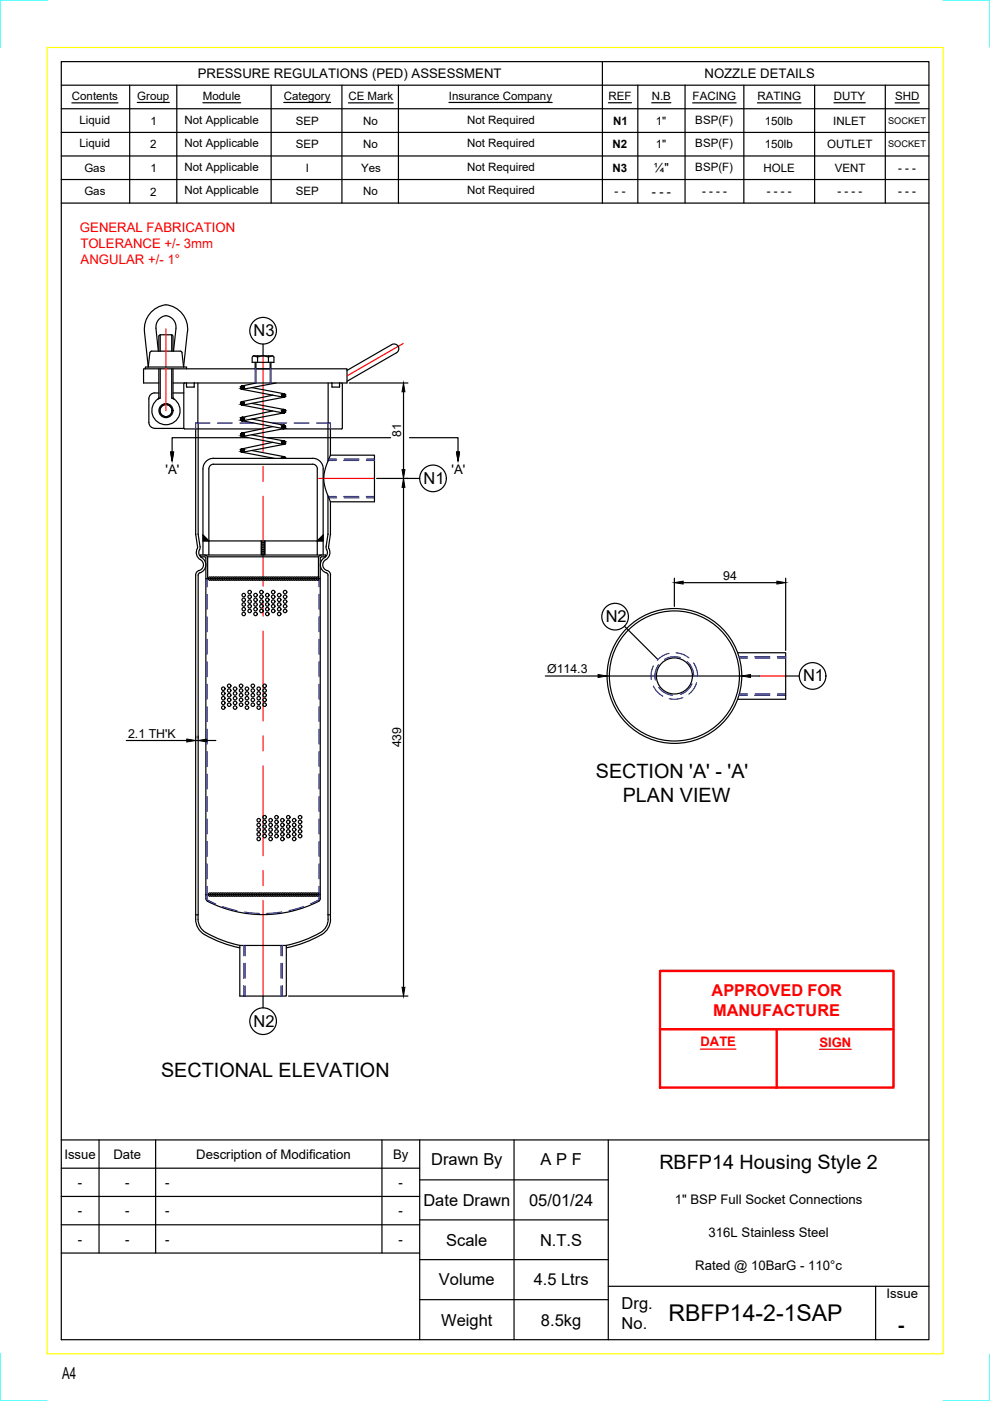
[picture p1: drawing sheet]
<svg xmlns="http://www.w3.org/2000/svg" width="210mm" height="297mm" viewBox="0 0 210 297" stroke-linecap="round" stroke-linejoin="round" font-family="sans-serif">
<!-- layer: ZDRG-SHT -->
<g fill="none" stroke="#000" stroke-width=".25">
<path d="M13 13.1h184v270.9h-184zM13 18.1h184M27.5 18.1v25M37.5 18.1v25M57.5 18.1v25M72.5 18.1v25M84.5 18.1v25M127.7 13.1v30M135.2 18.1v25M145.2 18.1v25M157.7 18.1v25M172.7 18.1v25"/>
<path d="M187.7 18.1v25M13 23.1h184M13 28.1h184M13 33.1h184M13 38.1h184M13 43.1h184M13 259.7h76M13 253.7h76M13 247.7h76M13 241.7h184M21 241.7v24M33 241.7v24"/>
<path d="M81 241.7v24M89 241.7v42.3M89 258.6h40M89 250.2h40M109 241.7v42.3M129 241.7v42.3M13 265.7h76M89 267.1h40M89 275.6h40M129 272.7h68M185.7 272.7v11.3"/>
</g>
<path d="M10 .1h-10v10M200 .1h10v10M0 287v10h10M210 287v10h-10" fill="none" stroke="#0ff" stroke-width=".25"/>
<path d="M10 10.1h190v276.9h-190z" fill="none" stroke="#ff0" stroke-width=".25"/>
<!-- layer: Text -->
<g fill="none" stroke="#000" stroke-width=".25">
<path d="M15.2 21.8h9.8M29.1 21.7h6.8M43 21.8h8M60.2 21.7h9.9M73.9 21.8h9.5M95.2 21.7h21.9M129 21.8h4.9M138.2 21.8h4M146.9 21.8h9.2M160.6 21.8h9.2M176.8 21.8h6.7M189.8 21.8h5.1"/>
<path d="M55.8 72.9v2.5M36.2 95.8h.6l-.3 1.9zM52.6 92.8h-16.1v3M56.6 92.8h26.2M86.8 92.8h10.3v3M96.8 95.8h.6l-.3 1.9zM86.5 101.4h2.5M132.4 132.8l7.1 7M166.6 143.3h2.9M55.8 211.2v2.5"/>
<circle cx="55.8" cy="70.1" r="2.83"/>
<circle cx="91.8" cy="101.4" r="2.83"/>
<circle cx="130.4" cy="130.7" r="2.83"/>
<circle cx="172.3" cy="143.3" r="2.83"/>
<circle cx="55.8" cy="216.5" r="2.83"/>
</g>
<!-- layer: Allied -->
<path d="M139.9 205.9h49.5v24.7h-49.5zM139.9 218.2h49.5M164.7 218.2v12.4" fill="none" stroke="#f00" stroke-width=".51"/>
<path d="M148.5 222.4h7.5M173.7 222.5h6.8" fill="none" stroke="#f00" stroke-width=".25"/>
<!-- layer: 0 -->
<g fill="none" stroke="#000" stroke-width=".25">
<path d="M30.8 78.2v-.4h8.8v.4M31.8 74.8l.4-.3h6.2l.2 .3 .3 3 .8-7.5a5.1 5.1 0 0 0-4.5-5.7 5.2 5.2 0 0 0-4.6 5.7l.8 7.5 .4-3M33.6 74.5l-.5-4.9a2.25 2.25 0 0 1 2.6-2.5 2.43 2.43 0 0 1 1.6 2.5l-.5 4.9M33.7 78.2v6.1M34 78.2v6.2l-.5 .2M34 71v3.5M36.4 78.2v6.2l.5 .2M36.4 71v3.5M36.4 71h-2.5l-.2 .2v3.3M36.4 71l.3 .2v3.3M36.7 78.2v6.1l.2 .3M53.7 75.4h4.1l.3 .3v1.1h-4.6v-1.1z"/>
<path d="M53.7 75.4a1.71 1.71 0 0 0 1.8 .1h.6a1.71 1.71 0 0 0 1.7-.1M54.1 76.8v1.4h3.3v-1.4M54.3 76.8v1.4M54.6 75.4v1.4M56.9 75.4v1.4M57.3 76.8v1.4M83 73.1l-9.4 5.4M83.1 73.1a1.01 1.01 0 0 1 1.3 .3 1.01 1.01 0 0 1-.3 1.4M84 74.8l-10.4 6M31.6 89.6a1.26 1.26 0 0 0 1.2 1.2M32.8 83.3h.9M32.8 90.8h6.2"/>
<path d="M32.8 83.3a1.26 1.26 0 0 0-1.2 1.3v5M33.7 81.2h-3.3v-3h43.2v3h-1.1M33.7 84.3v.1a3 3 0 0 0-.9 4.5 3 3 0 0 0 4.5 .2 3 3 0 0 0-.4-4.5M36.7 81.2h35.8l.1 .1v9.5l-.1 .1h-12.7M36.7 83.3h2.3M39 90.8l16.5 .1M39.1 81.2l-.1 .1v9.5M39.5 81.2v.8M39.6 82h1.6M41.2 81.2v.8M41.5 90.9v22.3l.4 2.8M42 81.2v8.5"/>
<path d="M42 89.7v23.6l.4 2.8a1.54 1.54 0 0 0 .7 2.4 1.82 1.82 0 0 1-.9 3.1l-.2 .3v72.1h-.5M53.4 82.2l6.8 1.3M53.4 85.5l6.8 1.3M53.4 88.8l6.8 1.3M53.4 92.2l6.8 1.3M53.4 95.5l6.8 1.3M54.3 81.2l-2.8 .6M57.8 90.5l-6.4 1.3h.1M57.8 83.8l-6.4 1.3 .1 .1M57.8 87.1l-6.4 1.4M57.8 93.8l-6.4 1.4M58.5 81.2l-7.1 1.4 8.8 1.6-8.8 1.7 8.8 1.7-8.8 1.6 8.6 1.7"/>
<path d="M59.8 97.2a.37 .37 0 0 1 .4-.4 .37 .37 0 0 1 .3 .4M60.2 90.9l-8.8 1.6 8.8 1.7-8.8 1.7 6.8 1.3M69.5 89.7v8.1M69.6 81.2v8.5M70.1 96.5h9.3v9.9h-9.3M70.1 96.5a9.3 9.3 0 0 0-1 7.6l1 2.3M70.1 90.9v5.6M70.3 81.2l.1 .8M70.4 82l1.5 .1M72 81.2v.8M72.1 81.2h-.1M41.9 116a2.05 2.05 0 0 0 .9 2.9 1.26 1.26 0 0 1-.6 2.1"/>
<path d="M43 117.7v-18.3a2.25 2.25 0 0 1 2.3-2.2h21a2.22 2.22 0 0 1 2.2 2.2v18.3M43 114.7h25.5M43 113.4l1.3 1.3M43.4 117.7h24.8M44 118.1h23.6M44.3 117.7v-18.3a.97 .97 0 0 1 1-1h21a1.01 1.01 0 0 1 1 1v18.3M55.4 114.7v3M55.4 114.7a.37 .37 0 0 0 .4 .3 .37 .37 0 0 0 .4-.3M55.4 115a.37 .37 0 0 0 .4 .4 .37 .37 0 0 0 .4-.4M55.4 115.4a.37 .37 0 0 0 .4 .4 .37 .37 0 0 0 .4-.4M55.4 115.8a.37 .37 0 0 0 .4 .4 .37 .37 0 0 0 .4-.4M55.4 116.2a.37 .37 0 0 0 .4 .4 .37 .37 0 0 0 .4-.4"/>
<path d="M55.4 116.5a.37 .37 0 0 0 .4 .4 .37 .37 0 0 0 .4-.4M55.4 116.9a.37 .37 0 0 0 .4 .4 .37 .37 0 0 0 .4-.4M55.4 117.3a.37 .37 0 0 0 .4 .4 .37 .37 0 0 0 .4-.4M56.2 114.7v3M68.5 113.4l-1.2 1.3M69.5 105.1l.1 8.1-.5 2.9a1.54 1.54 0 0 1-.6 2.4 1.82 1.82 0 0 0 .9 3.1l.2 .3v73M69.7 116.3a1.86 1.86 0 0 1-.9 2.6 1.33 1.33 0 0 0-.3 1.4 1.33 1.33 0 0 0 1.2 .8l.3 .5 .1 .3v73a4 4 0 0 1-2.7 3.7 25 25 0 0 1-6.7 2.4M70 113.4l-.3 2.9M70.1 106.4v7M42.2 121a1.01 1.01 0 0 0-.7 .9v73a3.8 3.8 0 0 0 1.9 3.3M43.6 122.7v67M44 122.7v-4.6l-.4-.4h-1.1v.4h.9l.2 .2v4.4h24.3v-4.4l.3-.2h.8v-.4h-1.1l-.4 .5v4.5"/>
<path d="M44.5 122.3a.37 .37 0 0 0-.3 .4 .37 .37 0 0 0 .3 .3M44.9 122.3a.37 .37 0 0 0-.4 .4 .37 .37 0 0 0 .4 .3M45.3 122.3a.37 .37 0 0 0-.4 .4 .37 .37 0 0 0 .4 .3M45.7 122.3a.37 .37 0 0 0-.4 .4 .37 .37 0 0 0 .4 .3M46 122.3a.37 .37 0 0 0-.3 .4 .37 .37 0 0 0 .3 .3M46.4 122.3a.37 .37 0 0 0-.4 .4 .37 .37 0 0 0 .4 .3M46.8 122.3a.37 .37 0 0 0-.4 .4 .37 .37 0 0 0 .4 .3M47.2 122.3a.37 .37 0 0 0-.4 .4 .37 .37 0 0 0 .4 .3M47.5 122.3a.37 .37 0 0 0-.3 .4 .37 .37 0 0 0 .3 .3M47.9 122.3a.37 .37 0 0 0-.4 .4 .37 .37 0 0 0 .4 .3M48.3 122.3a.37 .37 0 0 0-.4 .4 .37 .37 0 0 0 .4 .3M48.7 122.3a.37 .37 0 0 0-.4 .4 .37 .37 0 0 0 .4 .3"/>
<path d="M49 122.3a.37 .37 0 0 0-.3 .4 .37 .37 0 0 0 .3 .3M49.4 122.3a.37 .37 0 0 0-.4 .4 .37 .37 0 0 0 .4 .3M49.8 122.3a.37 .37 0 0 0-.4 .4 .37 .37 0 0 0 .4 .3M50.2 122.3a.37 .37 0 0 0-.4 .4 .37 .37 0 0 0 .4 .3M50.5 122.3a.37 .37 0 0 0-.3 .4 .37 .37 0 0 0 .3 .3M50.9 122.3a.37 .37 0 0 0-.4 .4 .37 .37 0 0 0 .4 .3M51.3 122.3a.37 .37 0 0 0-.4 .4 .37 .37 0 0 0 .4 .3M51.7 122.3a.37 .37 0 0 0-.4 .4 .37 .37 0 0 0 .4 .3M52 122.3a.37 .37 0 0 0-.3 .4 .37 .37 0 0 0 .3 .3M52.4 122.3a.37 .37 0 0 0-.4 .4 .37 .37 0 0 0 .4 .3M52.8 122.3a.37 .37 0 0 0-.4 .4 .37 .37 0 0 0 .4 .3M53.2 122.3a.37 .37 0 0 0-.4 .4 .37 .37 0 0 0 .4 .3"/>
<path d="M53.5 122.3a.37 .37 0 0 0-.3 .4 .37 .37 0 0 0 .3 .3M53.9 122.3a.37 .37 0 0 0-.4 .4 .37 .37 0 0 0 .4 .3M54.3 122.3a.37 .37 0 0 0-.4 .4 .37 .37 0 0 0 .4 .3M54.7 122.3a.37 .37 0 0 0-.4 .4 .37 .37 0 0 0 .4 .3M55 122.3a.37 .37 0 0 0-.3 .4 .37 .37 0 0 0 .3 .3M55.4 122.3a.37 .37 0 0 0-.4 .4 .37 .37 0 0 0 .4 .3M55.8 122.3a.37 .37 0 0 0-.4 .4 .37 .37 0 0 0 .4 .3M56.2 122.3a.37 .37 0 0 0-.4 .4 .37 .37 0 0 0 .4 .3M56.5 122.3a.37 .37 0 0 0-.3 .4 .37 .37 0 0 0 .3 .3M56.9 122.3a.37 .37 0 0 0-.4 .4 .37 .37 0 0 0 .4 .3M57.3 122.3a.37 .37 0 0 0-.4 .4 .37 .37 0 0 0 .4 .3M57.7 122.3a.37 .37 0 0 0-.4 .4 .37 .37 0 0 0 .4 .3"/>
<path d="M58 122.3a.37 .37 0 0 0-.3 .4 .37 .37 0 0 0 .3 .3M58.4 122.3a.37 .37 0 0 0-.4 .4 .37 .37 0 0 0 .4 .3M58.8 122.3a.37 .37 0 0 0-.4 .4 .37 .37 0 0 0 .4 .3M59.2 122.3a.37 .37 0 0 0-.4 .4 .37 .37 0 0 0 .4 .3M59.5 122.3a.37 .37 0 0 0-.3 .4 .37 .37 0 0 0 .3 .3M59.9 122.3a.37 .37 0 0 0-.4 .4 .37 .37 0 0 0 .4 .3M60.3 122.3a.37 .37 0 0 0-.4 .4 .37 .37 0 0 0 .4 .3M60.7 122.3a.37 .37 0 0 0-.4 .4 .37 .37 0 0 0 .4 .3M61 122.3a.37 .37 0 0 0-.3 .4 .37 .37 0 0 0 .3 .3M61.4 122.3a.37 .37 0 0 0-.4 .4 .37 .37 0 0 0 .4 .3M61.8 122.3a.37 .37 0 0 0-.4 .4 .37 .37 0 0 0 .4 .3M62.2 122.3a.37 .37 0 0 0-.4 .4 .37 .37 0 0 0 .4 .3"/>
<path d="M62.5 122.3a.37 .37 0 0 0-.3 .4 .37 .37 0 0 0 .3 .3M62.9 122.3a.37 .37 0 0 0-.4 .4 .37 .37 0 0 0 .4 .3M63.3 122.3a.37 .37 0 0 0-.4 .4 .37 .37 0 0 0 .4 .3M63.7 122.3a.37 .37 0 0 0-.4 .4 .37 .37 0 0 0 .4 .3M64 122.3a.37 .37 0 0 0-.3 .4 .37 .37 0 0 0 .3 .3M64.4 122.3a.37 .37 0 0 0-.4 .4 .37 .37 0 0 0 .4 .3M64.8 122.3a.37 .37 0 0 0-.4 .4 .37 .37 0 0 0 .4 .3M65.2 122.3a.37 .37 0 0 0-.4 .4 .37 .37 0 0 0 .4 .3M65.5 122.3a.37 .37 0 0 0-.3 .4 .37 .37 0 0 0 .3 .3M65.9 122.3a.37 .37 0 0 0-.4 .4 .37 .37 0 0 0 .4 .3M66.3 122.3a.37 .37 0 0 0-.4 .4 .37 .37 0 0 0 .4 .3M66.7 122.3a.37 .37 0 0 0-.4 .4 .37 .37 0 0 0 .4 .3"/>
<path d="M67 122.3a.37 .37 0 0 0-.3 .4 .37 .37 0 0 0 .3 .3M67.4 122.3a.37 .37 0 0 0-.4 .4 .37 .37 0 0 0 .4 .3M67.7 122.3l-.3 .4 .3 .3M67.9 122.7v67M156.4 138.4h10.2v9.9h-10.2M42 194a3.7 3.7 0 0 0 2.4 4.1 24.5 24.5 0 0 0 6.4 2.3M43.4 198.2a25 25 0 0 0 7.4 2.8M43.6 189.7h24.3M43.6 189.7v.8M44.5 189.3a.37 .37 0 0 0-.3 .4 .37 .37 0 0 0 .3 .3M44.9 189.3a.37 .37 0 0 0-.4 .4 .37 .37 0 0 0 .4 .3M45.3 189.3a.37 .37 0 0 0-.4 .4 .37 .37 0 0 0 .4 .3"/>
<path d="M45.7 189.3a.37 .37 0 0 0-.4 .4 .37 .37 0 0 0 .4 .3M46 189.3a.37 .37 0 0 0-.3 .4 .37 .37 0 0 0 .3 .3M46.4 189.3a.37 .37 0 0 0-.4 .4 .37 .37 0 0 0 .4 .3M46.8 189.3a.37 .37 0 0 0-.4 .4 .37 .37 0 0 0 .4 .3M47.2 189.3a.37 .37 0 0 0-.4 .4 .37 .37 0 0 0 .4 .3M47.5 189.3a.37 .37 0 0 0-.3 .4 .37 .37 0 0 0 .3 .3M47.9 189.3a.37 .37 0 0 0-.4 .4 .37 .37 0 0 0 .4 .3M48.3 189.3a.37 .37 0 0 0-.4 .4 .37 .37 0 0 0 .4 .3M48.7 189.3a.37 .37 0 0 0-.4 .4 .37 .37 0 0 0 .4 .3M49 189.3a.37 .37 0 0 0-.3 .4 .37 .37 0 0 0 .3 .3M49.4 189.3a.37 .37 0 0 0-.4 .4 .37 .37 0 0 0 .4 .3M49.8 189.3a.37 .37 0 0 0-.4 .4 .37 .37 0 0 0 .4 .3"/>
<path d="M50.2 189.3a.37 .37 0 0 0-.4 .4 .37 .37 0 0 0 .4 .3M50.5 189.3a.37 .37 0 0 0-.3 .4 .37 .37 0 0 0 .3 .3M50.9 189.3a.37 .37 0 0 0-.4 .4 .37 .37 0 0 0 .4 .3M51.3 189.3a.37 .37 0 0 0-.4 .4 .37 .37 0 0 0 .4 .3M51.7 189.3a.37 .37 0 0 0-.4 .4 .37 .37 0 0 0 .4 .3M52 189.3a.37 .37 0 0 0-.3 .4 .37 .37 0 0 0 .3 .3M52.4 189.3a.37 .37 0 0 0-.4 .4 .37 .37 0 0 0 .4 .3M52.8 189.3a.37 .37 0 0 0-.4 .4 .37 .37 0 0 0 .4 .3M53.2 189.3a.37 .37 0 0 0-.4 .4 .37 .37 0 0 0 .4 .3M53.5 189.3a.37 .37 0 0 0-.3 .4 .37 .37 0 0 0 .3 .3M53.9 189.3a.37 .37 0 0 0-.4 .4 .37 .37 0 0 0 .4 .3M54.3 189.3a.37 .37 0 0 0-.4 .4 .37 .37 0 0 0 .4 .3"/>
<path d="M54.7 189.3a.37 .37 0 0 0-.4 .4 .37 .37 0 0 0 .4 .3M55 189.3a.37 .37 0 0 0-.3 .4 .37 .37 0 0 0 .3 .3M55.4 189.3a.37 .37 0 0 0-.4 .4 .37 .37 0 0 0 .4 .3M55.8 189.3a.37 .37 0 0 0-.4 .4 .37 .37 0 0 0 .4 .3M56.2 189.3a.37 .37 0 0 0-.4 .4 .37 .37 0 0 0 .4 .3M56.5 189.3a.37 .37 0 0 0-.3 .4 .37 .37 0 0 0 .3 .3M56.9 189.3a.37 .37 0 0 0-.4 .4 .37 .37 0 0 0 .4 .3M57.3 189.3a.37 .37 0 0 0-.4 .4 .37 .37 0 0 0 .4 .3M57.7 189.3a.37 .37 0 0 0-.4 .4 .37 .37 0 0 0 .4 .3M58 189.3a.37 .37 0 0 0-.3 .4 .37 .37 0 0 0 .3 .3M58.4 189.3a.37 .37 0 0 0-.4 .4 .37 .37 0 0 0 .4 .3M58.8 189.3a.37 .37 0 0 0-.4 .4 .37 .37 0 0 0 .4 .3"/>
<path d="M59.2 189.3a.37 .37 0 0 0-.4 .4 .37 .37 0 0 0 .4 .3M59.5 189.3a.37 .37 0 0 0-.3 .4 .37 .37 0 0 0 .3 .3M59.9 189.3a.37 .37 0 0 0-.4 .4 .37 .37 0 0 0 .4 .3M60.3 189.3a.37 .37 0 0 0-.4 .4 .37 .37 0 0 0 .4 .3M60.7 189.3a.37 .37 0 0 0-.4 .4 .37 .37 0 0 0 .4 .3M61 189.3a.37 .37 0 0 0-.3 .4 .37 .37 0 0 0 .3 .3M61.4 189.3a.37 .37 0 0 0-.4 .4 .37 .37 0 0 0 .4 .3M61.8 189.3a.37 .37 0 0 0-.4 .4 .37 .37 0 0 0 .4 .3M62.2 189.3a.37 .37 0 0 0-.4 .4 .37 .37 0 0 0 .4 .3M62.5 189.3a.37 .37 0 0 0-.3 .4 .37 .37 0 0 0 .3 .3M62.9 189.3a.37 .37 0 0 0-.4 .4 .37 .37 0 0 0 .4 .3M63.3 189.3a.37 .37 0 0 0-.4 .4 .37 .37 0 0 0 .4 .3"/>
<path d="M63.7 189.3a.37 .37 0 0 0-.4 .4 .37 .37 0 0 0 .4 .3M64 189.3a.37 .37 0 0 0-.3 .4 .37 .37 0 0 0 .3 .3M64.4 189.3a.37 .37 0 0 0-.4 .4 .37 .37 0 0 0 .4 .3M64.8 189.3a.37 .37 0 0 0-.4 .4 .37 .37 0 0 0 .4 .3M65.2 189.3a.37 .37 0 0 0-.4 .4 .37 .37 0 0 0 .4 .3M65.5 189.3a.37 .37 0 0 0-.3 .4 .37 .37 0 0 0 .3 .3M65.9 189.3a.37 .37 0 0 0-.4 .4 .37 .37 0 0 0 .4 .3M66.3 189.3a.37 .37 0 0 0-.4 .4 .37 .37 0 0 0 .4 .3M66.7 189.3a.37 .37 0 0 0-.4 .4 .37 .37 0 0 0 .4 .3M67 189.3a.37 .37 0 0 0-.3 .4 .37 .37 0 0 0 .3 .3M67.4 189.3a.37 .37 0 0 0-.4 .4 .37 .37 0 0 0 .4 .3M67.7 189.3l-.3 .4 .3 .3"/>
<path d="M67.9 189.7l-.2 1.3a25.6 25.6 0 0 1-23.9 0l-.1-.5M69.5 194h.6M69.6 194.9a3.5 3.5 0 0 1-2.4 3.2 24.5 24.5 0 0 1-6.5 2.3M50.8 200.5h9.9v10.7h-9.9z"/>
<circle cx="35.2" cy="87.1" r="1.49"/>
<circle cx="35.2" cy="87.1" r="1.28"/>
<circle cx="51.4" cy="92.2" r=".37"/>
<circle cx="51.4" cy="85.5" r=".37"/>
<circle cx="51.4" cy="88.8" r=".37"/>
<circle cx="51.4" cy="95.5" r=".37"/>
<circle cx="51.4" cy="82.2" r=".37"/>
<circle cx="60.2" cy="87.2" r=".37"/>
<circle cx="60.2" cy="93.8" r=".37"/>
<circle cx="60.2" cy="83.8" r=".37"/>
<circle cx="60.2" cy="90.5" r=".37"/>
<circle cx="51.7" cy="129.2" r=".37"/>
<circle cx="51.7" cy="126.2" r=".37"/>
<circle cx="51.7" cy="127.2" r=".37"/>
<circle cx="51.7" cy="128.2" r=".37"/>
<circle cx="51.7" cy="130.2" r=".37"/>
<circle cx="52.9" cy="129.5" r=".37"/>
<circle cx="52.9" cy="128.5" r=".37"/>
<circle cx="52.9" cy="127.5" r=".37"/>
<circle cx="52.9" cy="126.5" r=".37"/>
<circle cx="52.9" cy="125.5" r=".37"/>
<circle cx="54.2" cy="126.2" r=".37"/>
<circle cx="54.2" cy="129.2" r=".37"/>
<circle cx="54.2" cy="130.2" r=".37"/>
<circle cx="54.2" cy="128.2" r=".37"/>
<circle cx="54.2" cy="127.2" r=".37"/>
<circle cx="55.4" cy="125.5" r=".37"/>
<circle cx="55.4" cy="128.5" r=".37"/>
<circle cx="55.4" cy="129.5" r=".37"/>
<circle cx="55.4" cy="127.5" r=".37"/>
<circle cx="55.4" cy="126.5" r=".37"/>
<circle cx="56.7" cy="129.2" r=".37"/>
<circle cx="56.7" cy="130.2" r=".37"/>
<circle cx="56.7" cy="127.2" r=".37"/>
<circle cx="56.7" cy="128.2" r=".37"/>
<circle cx="56.7" cy="126.2" r=".37"/>
<circle cx="57.9" cy="129.5" r=".37"/>
<circle cx="57.9" cy="125.5" r=".37"/>
<circle cx="57.9" cy="128.5" r=".37"/>
<circle cx="57.9" cy="127.5" r=".37"/>
<circle cx="57.9" cy="126.5" r=".37"/>
<circle cx="59.2" cy="129.2" r=".37"/>
<circle cx="59.2" cy="130.2" r=".37"/>
<circle cx="59.2" cy="128.2" r=".37"/>
<circle cx="59.2" cy="126.2" r=".37"/>
<circle cx="59.2" cy="127.2" r=".37"/>
<circle cx="60.4" cy="129.5" r=".37"/>
<circle cx="60.4" cy="125.5" r=".37"/>
<circle cx="60.4" cy="126.5" r=".37"/>
<circle cx="60.4" cy="127.5" r=".37"/>
<circle cx="60.4" cy="128.5" r=".37"/>
<circle cx="47.3" cy="148" r=".37"/>
<circle cx="47.3" cy="150" r=".37"/>
<circle cx="47.3" cy="147" r=".37"/>
<circle cx="47.3" cy="149" r=".37"/>
<circle cx="47.3" cy="146" r=".37"/>
<circle cx="48.6" cy="145.4" r=".37"/>
<circle cx="48.6" cy="148.4" r=".37"/>
<circle cx="48.6" cy="147.4" r=".37"/>
<circle cx="48.6" cy="149.4" r=".37"/>
<circle cx="48.6" cy="146.4" r=".37"/>
<circle cx="49.8" cy="148" r=".37"/>
<circle cx="49.8" cy="147" r=".37"/>
<circle cx="49.8" cy="146" r=".37"/>
<circle cx="49.8" cy="150" r=".37"/>
<circle cx="49.8" cy="149" r=".37"/>
<circle cx="51.1" cy="148.4" r=".37"/>
<circle cx="51.1" cy="149.4" r=".37"/>
<circle cx="51.1" cy="145.4" r=".37"/>
<circle cx="51.1" cy="146.4" r=".37"/>
<circle cx="51.1" cy="147.4" r=".37"/>
<circle cx="52.4" cy="148" r=".37"/>
<circle cx="52.4" cy="147" r=".37"/>
<circle cx="52.4" cy="149" r=".37"/>
<circle cx="52.4" cy="146" r=".37"/>
<circle cx="52.4" cy="150" r=".37"/>
<circle cx="53.6" cy="148.4" r=".37"/>
<circle cx="53.6" cy="146.4" r=".37"/>
<circle cx="53.6" cy="149.4" r=".37"/>
<circle cx="53.6" cy="147.4" r=".37"/>
<circle cx="53.6" cy="145.4" r=".37"/>
<circle cx="54.9" cy="148" r=".37"/>
<circle cx="54.9" cy="147" r=".37"/>
<circle cx="54.9" cy="146" r=".37"/>
<circle cx="54.9" cy="149" r=".37"/>
<circle cx="54.9" cy="150" r=".37"/>
<circle cx="56.1" cy="146.4" r=".37"/>
<circle cx="56.1" cy="148.4" r=".37"/>
<circle cx="56.1" cy="145.4" r=".37"/>
<circle cx="56.1" cy="147.4" r=".37"/>
<circle cx="56.1" cy="149.4" r=".37"/>
<circle cx="143" cy="143.3" r="14.3"/>
<circle cx="143" cy="143.3" r="13.8"/>
<circle cx="143" cy="143.3" r="3.8"/>
<circle cx="54.9" cy="173.9" r=".37"/>
<circle cx="54.9" cy="177.9" r=".37"/>
<circle cx="54.9" cy="175.9" r=".37"/>
<circle cx="54.9" cy="174.9" r=".37"/>
<circle cx="54.9" cy="176.9" r=".37"/>
<circle cx="56.1" cy="175.3" r=".37"/>
<circle cx="56.1" cy="177.3" r=".37"/>
<circle cx="56.1" cy="173.3" r=".37"/>
<circle cx="56.1" cy="174.3" r=".37"/>
<circle cx="56.1" cy="176.3" r=".37"/>
<circle cx="57.4" cy="173.9" r=".37"/>
<circle cx="57.4" cy="174.9" r=".37"/>
<circle cx="57.4" cy="176.9" r=".37"/>
<circle cx="57.4" cy="177.9" r=".37"/>
<circle cx="57.4" cy="175.9" r=".37"/>
<circle cx="58.6" cy="173.3" r=".37"/>
<circle cx="58.6" cy="175.3" r=".37"/>
<circle cx="58.6" cy="174.3" r=".37"/>
<circle cx="58.6" cy="177.3" r=".37"/>
<circle cx="58.6" cy="176.3" r=".37"/>
<circle cx="59.9" cy="176.9" r=".37"/>
<circle cx="59.9" cy="175.9" r=".37"/>
<circle cx="59.9" cy="173.9" r=".37"/>
<circle cx="59.9" cy="177.9" r=".37"/>
<circle cx="59.9" cy="174.9" r=".37"/>
<circle cx="61.1" cy="175.3" r=".37"/>
<circle cx="61.1" cy="173.3" r=".37"/>
<circle cx="61.1" cy="177.3" r=".37"/>
<circle cx="61.1" cy="174.3" r=".37"/>
<circle cx="61.1" cy="176.3" r=".37"/>
<circle cx="62.4" cy="173.9" r=".37"/>
<circle cx="62.4" cy="174.9" r=".37"/>
<circle cx="62.4" cy="175.9" r=".37"/>
<circle cx="62.4" cy="176.9" r=".37"/>
<circle cx="62.4" cy="177.9" r=".37"/>
<circle cx="63.6" cy="177.3" r=".37"/>
<circle cx="63.6" cy="176.3" r=".37"/>
<circle cx="63.6" cy="174.3" r=".37"/>
<circle cx="63.6" cy="173.3" r=".37"/>
<circle cx="63.6" cy="175.3" r=".37"/>
</g>
<!-- layer: Hidden -->
<g fill="none" stroke="#00f" stroke-width=".25">
<path d="M54.1 78.2v3M54.3 78.2v3M57.3 78.2v3M57.4 78.2v3M44.5 89.7h-3v1.2M46.1 89.7h3.2M50.9 89.7h3M57.8 89.7h3M62.4 89.7h3.1M67.1 89.7h3v1.2M69.6 97.6h1.7M69.7 97.3h1.7"/>
<path d="M72.9 97.6h3.2M73 97.3h3.1M77.7 97.6h1.7M77.7 97.3h1.7M69.6 105.3h1.7M69.7 105.6h1.7M72.9 105.3h3.2M73 105.6h3.1M77.7 105.3h1.7M77.7 105.6h1.7M43.9 122.7v1.7M43.9 126v3.2"/>
<path d="M43.9 130.8v3.1M43.9 135.5v3.2M67.6 122.7v1.7M67.6 126v3.2M67.6 130.8v3.1M67.6 135.5v3.2M141.9 138.5l-.2 .1a4.7 4.7 0 0 0-2.3 1.4M143.3 138.4h.3a4.5 4.5 0 0 1 2.4 1.1M144.2 139.4l-.6-.1a4.2 4.2 0 0 0-2.7 .5M156.7 139.2h1.8M156.7 139.5h1.8M160 139.2h3.2"/>
<path d="M160.1 139.5h3.2M164.8 139.2h1.8M164.8 139.5h1.8M43.9 140.3v3.2M43.9 145.1v3.1M43.9 149.8v3.2M43.9 154.6v3.2M43.9 159.3v3.2M67.6 140.3v3.2M67.6 145.1v3.1M67.6 149.8v3.2M67.6 154.6v3.2"/>
<path d="M67.6 159.3v3.2M138.5 141.2l-.1 .2a4.7 4.7 0 0 0-.3 2.7M138.5 145.5l.2 .3a4.8 4.8 0 0 0 1.8 1.8M139.6 140.9l-.1 .2a4 4 0 0 0-.5 3.1M139.7 145.7l.2 .3a4 4 0 0 0 2.7 1.4M144.8 147.9l-1.2 .3-1.7-.1M145.7 140.3a4.1 4.1 0 0 1 1.4 3M146.7 145l-.3 .5a3.9 3.9 0 0 1-2.1 1.7M147 140.6l.3 .3a5.2 5.2 0 0 1 .6 2.4M147.7 144.8a4.5 4.5 0 0 1-1.7 2.4M156.7 147.4h1.8M156.7 147.1h1.8"/>
<path d="M160 147.4h3.2M160.1 147.1h3.2M164.8 147.4h1.8M164.8 147.1h1.8M43.9 164.1v3.2M43.9 168.9v3.1M43.9 173.6v3.2M43.9 178.4v3.2M67.6 164.1v3.2M67.6 168.9v3.1M67.6 173.6v3.2M67.6 178.4v3.2"/>
<path d="M43.9 187.9v2.8l1.8 1M43.9 183.2v3.1M47.2 192.2l3.1 .9M51.8 193.4l3.2 .3M59.7 193.4l-3.1 .3M64.3 192.2l-3 .9M67.6 187.9v2.8l-1.8 .9M67.6 183.2v3.1M51.7 200.5v2.2M51.7 204.2v3.2M51.7 209v2.2M52 200.5v2.2"/>
<path d="M52 204.2v3.2M52 209v2.2M59.6 200.5v2.2M59.6 204.2v3.2M59.6 209v2.2M59.9 200.5v2.2M59.9 204.2v3.2M59.9 209v2.2"/>
</g>
<!-- layer: Center -->
<g fill="none" stroke="#f00" stroke-width=".25">
<path d="M35.2 69.7v17.4M55.8 75.4v20.3M85.5 72.8l-11.9 6.9M55.8 98.9v3.2M55.8 105.2v19.1M67.6 101.4h11.8M55.8 127.5v3.1M55.8 133.8v19.1M55.8 156v3.2M161 143.3h5.6M55.8 162.4v19M55.8 184.6v3.2"/>
<path d="M55.8 191v20.2"/>
</g>
<!-- layer: 0 -->
<g fill="#000" stroke="#000" stroke-width=".21">
<path d="M51.3 82.5l.1 .1zM51.3 82.5h.2zM51.3 85.9h.1zM51.3 85.9h.2zM51.3 89.2h.1zM51.3 89.2h.2zM51.3 92.5h.1zM51.3 92.5h.2zM51.3 95.9h.1zM51.3 95.9h.2zM59.8 84h.7zM60 84.2h.2z"/>
<path d="M60 87.6h.2zM60 94.2h.2zM43 113.4l1.3 1.3h-1.3zM68.5 113.4v1.3h-1.2z"/>
<path d="M51.3 81.8h.2zM51.3 81.8h.2z"/>
<path d="M51.3 85.1l.2 .1zM51.3 85.1l.2 .1z"/>
<path d="M51.4 88.5h.1zM51.3 88.5h.2z"/>
<path d="M51.3 91.8h.2zM51.3 91.8h.2z"/>
<path d="M51.4 95.2h.1zM51.3 95.2h.2z"/>
<path d="M51.3 81.8h.2zM51.3 81.8h.2z"/>
<path d="M51.3 85.2h.2zM51.3 85.2h.2z"/>
<path d="M51.3 88.5h.3zM51.2 88.5h.4z"/>
<path d="M51.3 91.8h.2zM51.3 91.8h.2z"/>
<path d="M51.3 95.2h.3zM51.2 95.2h.4z"/>
<path d="M51.3 81.8h.3zM51.2 81.8h.4z"/>
<path d="M51.3 82.5h.2zM51.3 82.5h.2z"/>
<path d="M51.3 85.2h.3zM51.2 85.2h.4z"/>
<path d="M51.3 85.9h.2zM51.3 85.9h.2z"/>
<path d="M51.3 89.2h.2zM51.3 89.2h.2z"/>
<path d="M51.3 91.8h.3zM51.2 91.8h.4z"/>
<path d="M51.3 92.5h.2zM51.3 92.5h.2z"/>
<path d="M51.3 95.9h.2zM51.3 95.9h.2z"/>
<path d="M51.2 81.8l.4 .1zM51.2 81.8l.4 .1z"/>
<path d="M51.2 85.2h.4zM51.2 85.2h.4z"/>
<path d="M51.2 88.5h.4zM51.2 88.5h.4z"/>
<path d="M51.2 91.8h.4zM51.2 91.8h.4z"/>
<path d="M51.2 95.2h.4zM51.2 95.2h.4z"/>
<path d="M51.2 81.9h.4zM51.2 81.9h.4z"/>
<path d="M51.2 82.5h.4zM51.2 82.5h.4z"/>
<path d="M51.2 82.5h.4zM51.2 82.5h.3z"/>
<path d="M51.2 85.2h.4zM51.2 85.2h.4z"/>
<path d="M51.2 85.8h.4zM51.2 85.8l.3 .1z"/>
<path d="M51.2 89.2h.4zM51.2 89.2h.4z"/>
<path d="M51.2 89.2h.4zM51.2 89.2h.3z"/>
<path d="M51.2 91.8l.4 .1zM51.2 91.8l.4 .1z"/>
<path d="M51.2 92.5h.4zM51.2 92.5h.3z"/>
<path d="M51.2 95.8h.4zM51.2 95.8h.4z"/>
<path d="M51.2 95.8h.4zM51.2 95.8l.3 .1z"/>
<path d="M51.2 81.9h.4zM51.2 81.9h.4z"/>
<path d="M51.2 85.2h.4zM51.2 85.2h.4z"/>
<path d="M51.2 88.5l.5 .1zM51.1 88.6h.6z"/>
<path d="M51.2 91.9h.4zM51.2 91.9h.4z"/>
<path d="M51.2 95.2l.5 .1zM51.1 95.3h.6z"/>
<path d="M51.2 81.9h.5zM51.1 81.9h.6z"/>
<path d="M51.2 82.5h.4zM51.2 82.5h.4z"/>
<path d="M51.2 85.2l.5 .1zM51.2 85.2l.5 .1z"/>
<path d="M51.2 85.8h.4zM51.2 85.8h.4zM51.2 85.8h.4zM51.2 85.8h.4z"/>
<path d="M51.2 89.1h.4zM51.2 89.1l.4 .1z"/>
<path d="M51.2 91.9h.5zM51.2 91.9h.5z"/>
<path d="M51.2 92.5h.4zM51.2 92.5h.4zM51.2 92.5h.4zM51.2 92.5h.4z"/>
<path d="M51.2 95.8h.4zM51.2 95.8h.4z"/>
<path d="M51.1 81.9h.6zM51.1 81.9h.6z"/>
<path d="M51.1 88.6l.6 .1zM51.1 88.6l.6 .1z"/>
<path d="M51.1 95.3h.6zM51.1 95.3h.6z"/>
<path d="M51.1 81.9l.6 .1zM51.1 81.9l.6 .1z"/>
<path d="M51.1 82.4h.6zM51.1 82.4h.6z"/>
<path d="M51.1 82.4h.6zM51.1 82.4l.5 .1zM51.2 82.5h.4zM51.2 82.5h.4z"/>
<path d="M51.1 85.3h.6zM51.1 85.3h.6z"/>
<path d="M51.1 85.3h.6zM51.1 85.3h.6z"/>
<path d="M51.1 85.8h.6zM51.1 85.8h.5zM51.2 85.8h.4zM51.2 85.8h.4z"/>
<path d="M51.1 89.1h.6zM51.1 89.1h.6z"/>
<path d="M51.1 89.1h.6zM51.1 89.1h.5zM51.2 89.1h.4zM51.2 89.1h.4z"/>
<path d="M51.1 91.9h.6zM51.1 91.9h.6z"/>
<path d="M51.1 91.9l.6 .1zM51.1 91.9l.6 .1z"/>
<path d="M51.1 92.4h.6zM51.1 92.4l.5 .1zM51.2 92.5h.4zM51.2 92.5h.4z"/>
<path d="M51.1 95.7l.6 .1zM51.1 95.7l.6 .1z"/>
<path d="M51.1 95.8h.6zM51.1 95.8h.5zM51.2 95.8h.4zM51.2 95.8h.4z"/>
<path d="M51.1 88.7h.7zM51.1 88.7h.7z"/>
<path d="M51.1 92h.6zM51.1 92h.6z"/>
<path d="M51.1 95.3l.7 .1zM51.1 95.3l.7 .1z"/>
<path d="M51.1 82h.6zM51.1 82h.6z"/>
<path d="M51.1 82h.7zM51.1 82h.7zM51.1 82h.7zM51.1 82h.7z"/>
<path d="M51.1 82.4h.6zM51.1 82.4h.6z"/>
<path d="M51.1 85.3h.6zM51.1 85.3h.6z"/>
<path d="M51.1 85.3l.7 .1zM51.1 85.3l.7 .1z"/>
<path d="M51.1 85.7h.6zM51.1 85.7h.6z"/>
<path d="M51.1 85.7h.6zM51.1 85.7l.6 .1zM51.1 85.8h.6zM51.1 85.8h.6z"/>
<path d="M51.1 89h.6zM51.1 89l.6 .1z"/>
<path d="M51.1 92h.7zM51.1 92h.7z"/>
<path d="M51.1 92.4h.6zM51.1 92.4h.6z"/>
<path d="M51.1 92.4h.6zM51.1 92.4h.6zM51.1 92.4h.6zM51.1 92.4h.6z"/>
<path d="M51.1 95.7h.6zM51.1 95.7h.6z"/>
<path d="M51.1 82l.7 .1zM51.1 82l.7 .1zM51 82.1h.8zM51 82.1h.8z"/>
<path d="M51.1 82.3h.7zM51.1 82.3l.6 .1zM51.1 82.4h.6zM51.1 82.4h.6z"/>
<path d="M51.1 85.4h.7zM51.1 85.4h.7z"/>
<path d="M51.1 85.4l.7 .1zM51.1 85.4l.7 .1zM51 85.5h.8zM51 85.5h.8z"/>
<path d="M51.1 85.6h.7zM51.1 85.6l.6 .1z"/>
<path d="M51.1 88.7l.7 .1zM51.1 88.7l.7 .1z"/>
<path d="M51.1 89h.7zM51.1 89h.6zM51.1 89h.6zM51.1 89h.6z"/>
<path d="M51.1 92l.7 .1zM51.1 92l.7 .1z"/>
<path d="M51.1 92.1h.7zM51.1 92.1h.7zM51 92.1h.8zM51 92.1h.8z"/>
<path d="M51.1 92.3h.7zM51.1 92.3l.6 .1z"/>
<path d="M51.1 95.4h.7zM51.1 95.4h.7z"/>
<path d="M51.1 95.6h.7zM51.1 95.6l.6 .1zM51.1 95.7h.6zM51.1 95.7h.6z"/>
<path d="M51 82.1l.8 .1zM51 82.1l.8 .1z"/>
<path d="M51 82.2h.8zM51 82.2h.8zM51 82.2h.8zM51 82.2h.8z"/>
<path d="M51 82.2h.8zM51 82.2l.8 .1zM51.1 82.3h.7zM51.1 82.3h.7z"/>
<path d="M51 85.5h.8zM51 85.5h.8z"/>
<path d="M51 85.5l.8 .1zM51 85.5l.8 .1zM51 85.6h.8zM51 85.6h.8z"/>
<path d="M51 85.6h.8zM51 85.6h.8zM51.1 85.6h.7zM51.1 85.6h.7z"/>
<path d="M51 88.8h.8zM51 88.8h.8z"/>
<path d="M51 88.8l.8 .1zM51 88.8l.8 .1zM51 88.9h.8zM51 88.9h.8z"/>
<path d="M51 88.9h.8zM51 88.9l.8 .1zM51.1 89h.7zM51.1 89h.7z"/>
<path d="M51 92.1l.8 .1zM51 92.1l.8 .1z"/>
<path d="M51 92.2l.8 .1zM51 92.2l.8 .1zM51 92.3h.8zM51 92.3h.8z"/>
<path d="M51 92.3h.8zM51 92.3h.8zM51.1 92.3h.7zM51.1 92.3h.7z"/>
<path d="M51 95.4l.8 .1zM51 95.4l.8 .1z"/>
<path d="M51 95.5l.8 .1zM51 95.5l.8 .1zM51 95.6h.8zM51 95.6h.8z"/>
<path d="M51 95.6h.8zM51 95.6h.8zM51.1 95.6h.7zM51.1 95.6h.7z"/>
<path d="M60.1 83.5h.1zM60 83.5h.2z"/>
<path d="M60.1 86.8h.1zM60 86.8h.2z"/>
<path d="M60.1 90.1l.1 .1zM60 90.2h.2z"/>
<path d="M60.1 93.5h.1zM60 93.5h.2z"/>
<path d="M60.1 96.8h.1zM60 96.8h.2z"/>
<path d="M60 83.5h.3zM60 83.5h.3z"/>
<path d="M60 86.8l.3 .1zM60 86.9h.3z"/>
<path d="M60 90.2h.3zM60 90.2h.3z"/>
<path d="M60 90.9h.2zM60 90.9h.2z"/>
<path d="M60 93.5h.3zM60 93.5h.3z"/>
<path d="M60 96.8h.3zM60 96.8h.3z"/>
<path d="M60 84.2h.3zM60 84.2h.2z"/>
<path d="M60 87.5h.3zM60 87.5l.2 .1z"/>
<path d="M60 94.2h.3zM60 94.2h.2z"/>
<path d="M60 84.2h.3zM60 84.2h.3z"/>
<path d="M60 87.5h.3zM60 87.5h.3z"/>
<path d="M60 94.2h.3zM60 94.2h.3z"/>
<path d="M60 83.5l.4 .1zM59.9 83.6h.5z"/>
<path d="M60 84.2h.3zM60 84.2h.3z"/>
<path d="M60 86.9h.4zM59.9 86.9h.5z"/>
<path d="M60 87.5h.3zM60 87.5h.3z"/>
<path d="M60 90.2h.4zM59.9 90.2h.5z"/>
<path d="M60 90.9h.3zM60 90.9h.2z"/>
<path d="M60 93.5h.4zM59.9 93.5h.5z"/>
<path d="M60 94.2h.3zM60 94.2h.3z"/>
<path d="M60 96.8l.4 .1zM59.9 96.9h.5z"/>
<path d="M59.9 83.6h.5zM59.9 83.6h.5z"/>
<path d="M59.9 84.1h.5zM59.9 84.1l.4 .1z"/>
<path d="M59.9 86.9h.5zM59.9 86.9h.5z"/>
<path d="M59.9 87.5h.5zM59.9 87.5h.4z"/>
<path d="M59.9 90.2l.5 .1zM59.9 90.2l.5 .1z"/>
<path d="M59.9 90.8h.5zM59.9 90.8l.4 .1z"/>
<path d="M59.9 93.5l.5 .1zM59.9 93.5l.5 .1z"/>
<path d="M59.9 94.2h.5zM59.9 94.2h.4z"/>
<path d="M59.9 96.9h.5zM59.9 96.9h.5z"/>
<path d="M59.9 84.1h.5zM59.9 84.1h.5z"/>
<path d="M59.9 87.5h.5zM59.9 87.5h.5z"/>
<path d="M59.9 94.1h.5zM59.9 94.1l.5 .1z"/>
<path d="M59.9 83.6l.6 .1zM59.9 83.6l.6 .1z"/>
<path d="M59.9 84.1h.5zM59.9 84.1h.5z"/>
<path d="M59.9 84.1h.5zM59.9 84.1h.5z"/>
<path d="M59.9 86.9l.6 .1zM59.9 86.9l.6 .1z"/>
<path d="M59.9 87.4h.5zM59.9 87.4l.5 .1z"/>
<path d="M59.9 90.3h.6zM59.9 90.3h.6z"/>
<path d="M59.9 90.8h.5zM59.9 90.8h.5z"/>
<path d="M59.9 93.6h.6zM59.9 93.6h.6z"/>
<path d="M59.9 94.1h.5zM59.9 94.1h.5z"/>
<path d="M59.9 96.9l.6 .1zM59.9 96.9l.6 .1z"/>
<path d="M59.8 83.7h.7zM59.8 83.7h.7z"/>
<path d="M59.8 84h.7zM59.8 84l.6 .1z"/>
<path d="M59.8 87h.7zM59.8 87h.7z"/>
<path d="M59.8 87.4h.7zM59.8 87.4h.7z"/>
<path d="M59.8 87.4h.7zM59.8 87.4h.6zM59.9 87.4h.5zM59.9 87.4h.5z"/>
<path d="M59.8 90.3l.7 .1zM59.8 90.3l.7 .1z"/>
<path d="M59.8 90.7h.7zM59.8 90.7l.6 .1z"/>
<path d="M59.8 93.6l.7 .1zM59.8 93.6l.7 .1z"/>
<path d="M59.8 94l.7 .1zM59.8 94l.7 .1z"/>
<path d="M59.8 94.1h.7zM59.8 94.1h.6zM59.9 94.1h.5zM59.9 94.1h.5z"/>
<path d="M59.8 97l.7 .1zM59.8 97l.7 .1z"/>
<path d="M59.8 83.7l.7 .1zM59.8 83.7l.7 .1z"/>
<path d="M59.8 84h.7zM59.8 84h.7zM59.8 84h.7z"/>
<path d="M59.8 87l.7 .1zM59.8 87l.7 .1z"/>
<path d="M59.8 87.3h.7zM59.8 87.3l.7 .1z"/>
<path d="M59.8 90.4l.7 .1zM59.8 90.4l.7 .1z"/>
<path d="M59.8 90.6h.7zM59.8 90.6l.7 .1z"/>
<path d="M59.8 93.7l.7 .1zM59.8 93.7l.7 .1z"/>
<path d="M59.8 94h.7zM59.8 94h.7z"/>
<path d="M59.8 97.1h.7zM59.8 97.1h.7z"/>
<path d="M59.8 83.8h.7zM59.8 83.8h.7z"/>
<path d="M59.8 83.8l.7 .1zM59.8 83.8l.7 .1zM59.8 83.9h.7zM59.8 83.9h.7z"/>
<path d="M59.8 83.9h.7zM59.8 83.9l.7 .1zM59.8 84h.7zM59.8 84h.7z"/>
<path d="M59.8 87.1l.7 .1zM59.8 87.1l.7 .1z"/>
<path d="M59.8 87.2l.7 .1zM59.8 87.2l.7 .1zM59.8 87.3h.7zM59.8 87.3h.7z"/>
<path d="M59.8 87.3h.7zM59.8 87.3h.7zM59.8 87.3h.7zM59.8 87.3h.7z"/>
<path d="M59.8 90.5h.7zM59.8 90.5h.7z"/>
<path d="M59.8 90.5l.7 .1zM59.8 90.5l.7 .1z"/>
<path d="M59.8 90.6h.7zM59.8 90.6h.7z"/>
<path d="M59.8 93.8h.7zM59.8 93.8h.7z"/>
<path d="M59.8 93.8l.7 .1zM59.8 93.8l.7 .1zM59.8 93.9h.7zM59.8 93.9h.7z"/>
<path d="M59.8 93.9h.7zM59.8 93.9l.7 .1zM59.8 94h.7zM59.8 94h.7z"/>
<path d="M59.8 97.1l.7 .1zM59.8 97.1l.7 .1z"/>
</g>
<!-- layer: Dimension -->
<g fill="none" stroke="#000" stroke-width=".25">
<path d="M74.1 81.2h12.4M85.6 83.1v16.5M79.9 101.4h6.6M85.6 103.3v106M143 122.6v6M144.8 123.5h19.9M166.6 122.6v15.3M26.8 157h12.8M41.5 156.1v.4M41.5 157h.5M42 156.1v.4M43.9 157h1.9"/>
<path d="M115.6 143.3h11.2M128.7 143.3h28.5M159.1 143.3h1.9M61.2 211.2h25.3"/>
</g>
<path d="M85.6 81.2l.3 1.9h-.7zM85.2 99.6h.7l-.3 1.8zM85.6 101.4l.3 1.9h-.7zM143 123.5l1.8-.3v.6zM164.7 123.2l1.9 .3-1.9 .3zM39.6 156.7l1.9 .3-1.9 .3zM42 157l1.9-.3v.6zM126.8 143l1.9 .3-1.9 .3zM157.2 143.3l1.9-.3v.6zM85.2 209.3h.7l-.3 1.9z" fill="#000" stroke="#000" stroke-width=".21"/>
<!-- layer: Text -->
<path d="M36.2 95.8h.6l-.3 1.9zM96.8 95.8h.6l-.3 1.9z" fill="#000" stroke="#000" stroke-width=".21"/>
<text font-size="5.2" x="190.4" y="282.6">-</text>
<text font-size="4.9" x="141.7" y="280.1">RBFP14-2-1SAP</text>
<g font-size="4.2">
<text x="126.3" y="165">SECTION 'A' - 'A'</text>
<text x="132" y="170.1">PLAN VIEW</text>
<text x="34.2" y="228.4">SECTIONAL ELEVATION</text>
<text x="139.8" y="247.8">RBFP14 Housing Style 2</text>
</g>
<g font-size="3.5">
<text x="53.8" y="71.3">N3</text>
<text x="89.8" y="102.6">N1</text>
<text x="128.4" y="131.9">N2</text>
<text x="170.3" y="144.5">N1</text>
<text x="53.8" y="217.7">N2</text>
<text x="91.4" y="247.1">Drawn By</text>
<text x="114.6" y="247.1">A P F</text>
<text x="89.8" y="255.6">Date Drawn</text>
<text x="112.2" y="255.6">05/01/24</text>
<text x="94.6" y="264.1">Scale</text>
<text x="114.5" y="264.1">N.T.S</text>
<text x="93.1" y="272.5">Volume</text>
<text x="113.2" y="272.5">4.5 Ltrs</text>
<text x="93.6" y="281">Weight</text>
<text x="114.7" y="281">8.5kg</text>
<text x="131.8" y="277.5">Drg.</text>
<text x="131.8" y="281.8">No.</text>
<text x="13.2" y="292.3">A4</text>
</g>
<g font-size="3.5" fill="#f00">
<text x="150.9" y="211.2">APPROVED FOR</text>
<text x="151.2" y="215.4">MANUFACTURE</text>
</g>
<g font-size="2.8">
<text x="41.9" y="16.5">PRESSURE REGULATIONS (PED) ASSESSMENT</text>
<text x="149.4" y="16.5">NOZZLE DETAILS</text>
<text x="35.1" y="100.5">'A'</text>
<text x="95.7" y="100.5">'A'</text>
<text x="13.7" y="245.7">Issue</text>
<text x="24" y="245.7">Date</text>
<text x="41.6" y="245.7">Description of Modification</text>
<text x="83.4" y="245.7">By</text>
<text x="16.5" y="251.7">-</text>
<text x="26.5" y="251.7">-</text>
<text x="35" y="251.7">-</text>
<text x="84.5" y="251.7">-</text>
<text x="16.5" y="257.7">-</text>
<text x="26.5" y="257.7">-</text>
<text x="35" y="257.7">-</text>
<text x="84.5" y="257.7">-</text>
<text x="143.1" y="255.2">1&quot; BSP Full Socket Connections</text>
<text x="16.5" y="263.7">-</text>
<text x="26.5" y="263.7">-</text>
<text x="35" y="263.7">-</text>
<text x="84.5" y="263.7">-</text>
<text x="150.2" y="262.2">316L Stainless Steel</text>
<text x="147.4" y="269.3">Rated @ 10BarG - 110°c</text>
<text x="188" y="275.1">Issue</text>
</g>
<g font-size="2.8" fill="#f00">
<text x="17" y="49.2">GENERAL FABRICATION</text>
<text x="17" y="52.6">TOLERANCE +/- 3mm</text>
<text x="17.1" y="56">ANGULAR +/- 1°</text>
<text x="148.5" y="221.9">DATE</text>
<text x="173.7" y="221.9">SIGN</text>
</g>
<g font-size="2.6">
<text x="138.2" y="41.5">- - -</text>
<text x="138.7" y="36.5">¼&quot;</text>
<text x="85" y="92.6" transform="rotate(-90 85 92.6)">81</text>
<text x="153.3" y="123">94</text>
<text x="116" y="142.8">Ø114.3</text>
<text x="27.2" y="156.5">2.1 TH'K</text>
<text x="85" y="158.5" transform="rotate(-90 85 158.5)">439</text>
</g>
<g font-size="2.4">
<text x="15.2" y="21.3">Contents</text>
<text x="29.1" y="21.2">Group</text>
<text x="43" y="21.3">Module</text>
<text x="60.2" y="21.2">Category</text>
<text x="73.9" y="21.3">CE Mark</text>
<text x="95.2" y="21.2">Insurance Company</text>
<text x="129" y="21.3">REF</text>
<text x="138.2" y="21.3">N.B</text>
<text x="146.9" y="21.3">FACING</text>
<text x="160.6" y="21.3">RATING</text>
<text x="176.8" y="21.3">DUTY</text>
<text x="189.8" y="21.3">SHD</text>
<text x="16.9" y="26.2">Liquid</text>
<text x="31.9" y="26.4">1</text>
<text x="39.1" y="26.2">Not Applicable</text>
<text x="62.7" y="26.4">SEP</text>
<text x="77" y="26.4">No</text>
<text x="99" y="26.2">Not Required</text>
<text x="130" y="26.4">N1</text>
<text x="139" y="26.4">1&quot;</text>
<text x="147.4" y="26.2">BSP(F)</text>
<text x="162.1" y="26.4">150lb</text>
<text x="176.7" y="26.4">INLET</text>
<text x="16.9" y="31.2">Liquid</text>
<text x="31.9" y="31.4">2</text>
<text x="39.1" y="31.2">Not Applicable</text>
<text x="62.7" y="31.4">SEP</text>
<text x="77" y="31.4">No</text>
<text x="99" y="31.2">Not Required</text>
<text x="129.9" y="31.4">N2</text>
<text x="139" y="31.4">1&quot;</text>
<text x="147.4" y="31.2">BSP(F)</text>
<text x="162.1" y="31.4">150lb</text>
<text x="175.4" y="31.4">OUTLET</text>
<text x="17.9" y="36.4">Gas</text>
<text x="17.9" y="41.4">Gas</text>
<text x="31.9" y="41.5">2</text>
<text x="31.9" y="36.4">1</text>
<text x="39.1" y="36.2">Not Applicable</text>
<text x="39.1" y="41.2">Not Applicable</text>
<text x="62.7" y="41.4">SEP</text>
<text x="64.8" y="36.4">I</text>
<text x="76.6" y="36.4">Yes</text>
<text x="77" y="41.4">No</text>
<text x="99" y="36.2">Not Required</text>
<text x="99" y="41.2">Not Required</text>
<text x="129.9" y="36.4">N3</text>
<text x="130.3" y="41.4">- -</text>
<text x="147.4" y="36.2">BSP(F)</text>
<text x="148.8" y="41.4">- - - -</text>
<text x="161.9" y="36.4">HOLE</text>
<text x="162.6" y="41.4">- - - -</text>
<text x="177" y="36.4">VENT</text>
<text x="177.6" y="41.4">- - - -</text>
<text x="190.4" y="41.4">- - -</text>
<text x="190.4" y="36.4">- - -</text>
</g>
<g font-size="2">
<text x="188.3" y="26.3">SOCKET</text>
<text x="188.3" y="31.3">SOCKET</text>
</g>
</svg>
